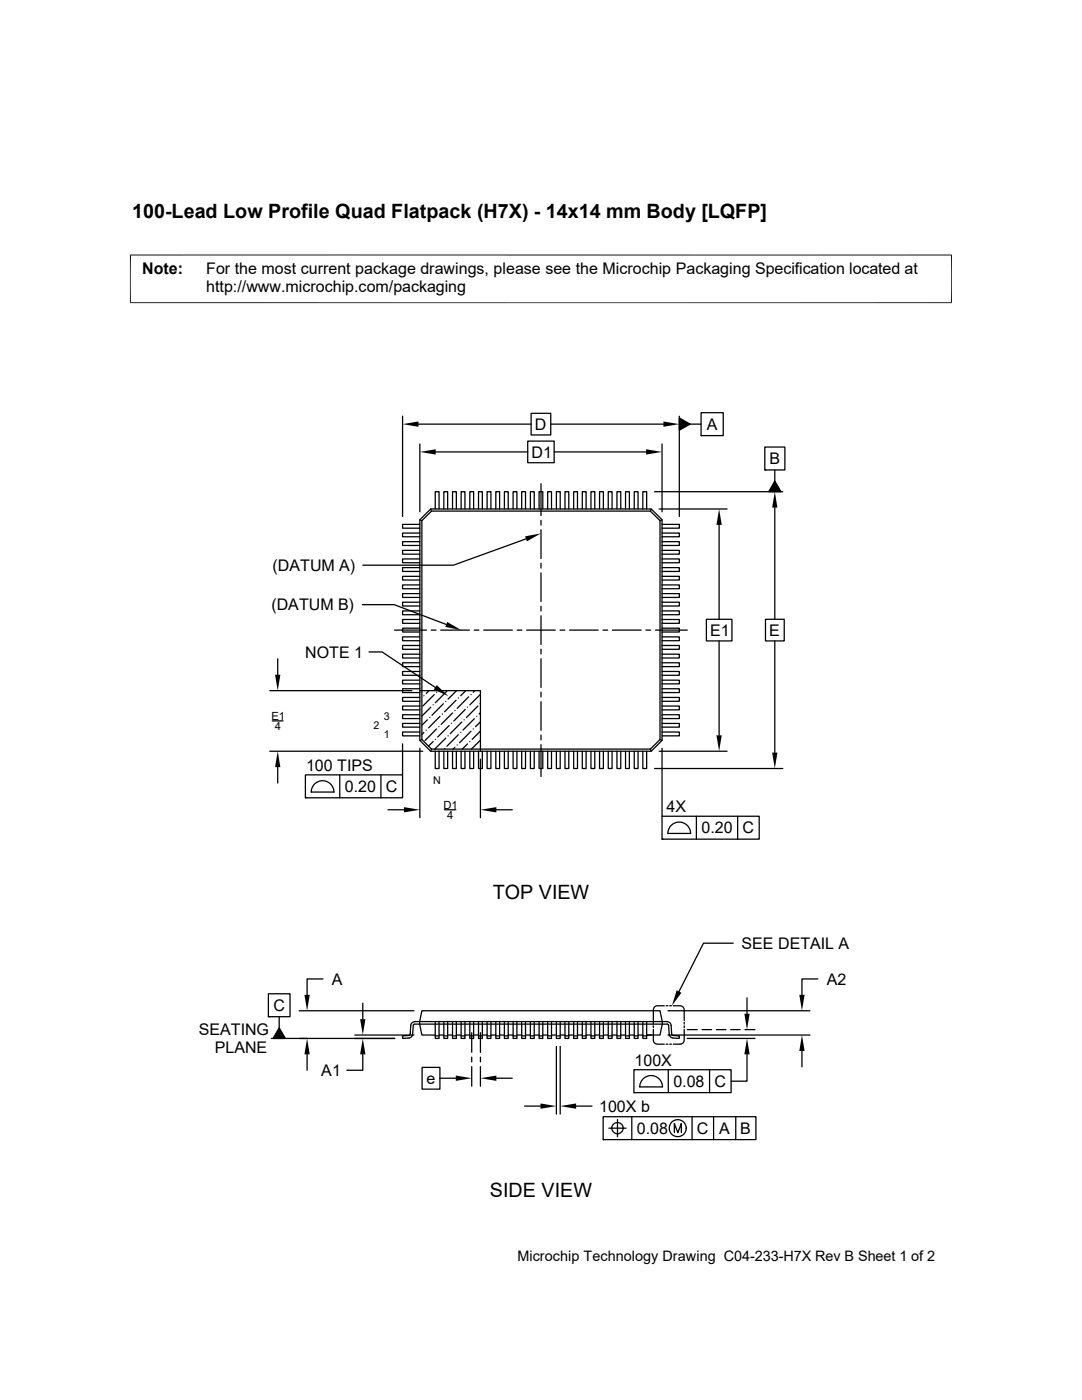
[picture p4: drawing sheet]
<svg xmlns="http://www.w3.org/2000/svg" width="216mm" height="279mm" viewBox="0 0 216 279" stroke-linecap="round" stroke-linejoin="round" font-family="sans-serif">
<g fill="none" stroke="#000" stroke-width=".25">
<path d="M80.3 83.1v20M83.5 84.6h22.5M83.8 88.6v13.6M87 90.2h18.3M105.3 88h5.3v4.4h-5.3zM106 82.5h3.9v4.3h-3.9zM107.9 96.5v6.4M109.9 84.6h22.5M110.6 90.2h18.3M130.6 98.1h25.6M132.1 88.6v13.6M135.6 83.4l2.1 1.2-2.1 1.3z"/>
<path d="M135.6 83.1v20M137.7 84.6h2.2M139.9 82.4h4.4v4.5h-4.4zM139.9 86.9h.1M152.6 89.2h4v4.6h-4zM152.6 93.8h.1M154.6 96l1.2 2.1h-2.4zM154.6 93.8v2.2M83.8 104.6h-3.5v.8h3.5M83.8 106.4h-3.5v.7h3.5M83.8 108.1h-3.5v.8h3.5M83.8 109.8h-3.5v.8h3.5"/>
<path d="M83.8 111.5h-3.5v.8h3.5M83.8 113.3h-3.5v.7h3.5M83.8 115h-3.5v.8h3.5M83.8 116.7h-3.5v.8h3.5M83.8 118.5h-3.5v.7h3.5M83.8 103.7l.4 .2M84.2 103.9l1.9-1.9h43.7l1.9 1.9v43.7l-1.9 1.9h-43.7l-1.9-1.9zM85.9 101.6h44l2.2 2.1v44.1l-2.2 2.1h-44l-2.1-2.1v-44.1zM85.9 101.6l.2 .4M86.8 101.6v-3.5h.8v3.5M88.6 101.6v-3.5h.7v3.5M90.3 101.6v-3.5h.8v3.5"/>
<path d="M92 101.6v-3.5h.8v3.5M93.7 101.6v-3.5h.8v3.5M95.5 101.6v-3.5h.7v3.5M97.2 101.6v-3.5h.8v3.5M98.9 101.6v-3.5h.8v3.5M100.6 101.6v-3.5h.8v3.5M102.4 101.6v-3.5h.7v3.5M104.1 101.6v-3.5h.8v3.5M105 107.5l-14.5 5.3h-18.1M105.8 101.6v-3.5h.8v3.5M107.6 101.6v-3.5h.7v3.5M107.9 103.8v1"/>
<path d="M107.9 105.7v5.8M107.9 112.4v1M107.9 114.3v5.7M109.3 101.6v-3.5h.7v3.5M111 101.6v-3.5h.8v3.5M112.7 101.6v-3.5h.8v3.5M114.5 101.6v-3.5h.7v3.5M116.2 101.6v-3.5h.7v3.5M117.9 101.6v-3.5h.8v3.5M119.6 101.6v-3.5h.8v3.5M121.4 101.6v-3.5h.7v3.5M123.1 101.6v-3.5h.8v3.5"/>
<path d="M124.8 101.6v-3.5h.8v3.5M126.6 101.6v-3.5h.7v3.5M128.3 101.6v-3.5h.7v3.5M129.9 101.6l-.1 .4M131.5 101.6h13.6M132.1 103.7l-.4 .2M132.1 118.5h3.5v.7h-3.5M132.1 116.7h3.5v.8h-3.5M132.1 115h3.5v.8h-3.5M132.1 113.3h3.5v.7h-3.5M132.1 111.5h3.5v.8h-3.5M132.1 109.8h3.5v.8h-3.5"/>
<path d="M132.1 108.1h3.5v.8h-3.5M132.1 106.4h3.5v.7h-3.5M132.1 104.6h3.5v.8h-3.5M143.5 104.8v18.8M154.6 101.3v22.3M53.8 137.8h28.4M55.4 131.5v3.2M72.3 120.7h6.4l10.3 3.9M73.6 130.1h2.6l10.6 7.1M78.7 125.8h6.4M83.8 137.8h12.1v12.1M83.8 120.2h-3.5v.7h3.5"/>
<path d="M83.8 121.9h-3.5v.8h3.5M83.8 123.6h-3.5v.8h3.5M83.8 125.4h-3.5v.7h3.5M83.8 127.1h-3.5v.8h3.5M83.8 128.8h-3.5v.8h3.5M83.8 130.6h-3.5v.7h3.5M83.8 132.3h-3.5v.7h3.5M83.8 134h-3.5v.8h3.5M83.8 135.7h-3.5v.8h3.5M83.8 137.5h-3.5v.7h3.5M83.8 139.2h-3.5v.8h3.5M84.6 138.9h.1"/>
<path d="M85.6 137.8l-.6 .6M86 125.8h1M86.7 138.6l-2.3 2.3M87.1 138.2h.1M87.9 125.8h5.8M88.9 140h.1M89.2 137.9l-2.3 2.3M91 139.8l-2.3 2.2M91.1 137.8l-1.7 1.7M91.5 139.3h.1M92.9 137.8l-1 1.1M93.5 139.1l-2.3 2.3"/>
<path d="M94 138.6h.1M94.6 125.8h1M94.8 137.8l-.4 .4M95.9 138.6l-2.2 2.1M96.5 125.8h5.7M103.2 125.8h.9M105.1 125.8h5.7M107.9 121v.9M107.9 122.9v5.7M107.9 129.6v.9M107.9 131.5v5.7M107.9 138.1v1"/>
<path d="M111.8 125.8h.9M113.7 125.8h5.7M120.3 125.8h1M122.2 125.8h5.7M128.9 125.8h.9M130.8 125.8h6.3M132.1 139.2h3.5v.8h-3.5M132.1 137.5h3.5v.7h-3.5M132.1 135.7h3.5v.8h-3.5M132.1 134h3.5v.8h-3.5M132.1 132.3h3.5v.7h-3.5M132.1 130.6h3.5v.7h-3.5"/>
<path d="M132.1 128.8h3.5v.8h-3.5M132.1 127.1h3.5v.8h-3.5M132.1 125.4h3.5v.7h-3.5M132.1 123.6h3.5v.8h-3.5M132.1 121.9h3.5v.8h-3.5M132.1 120.2h3.5v.7h-3.5M140.9 123.6h5.2v4.3h-5.2zM143.5 127.9v18.8M152.7 123.6h3.8v4.3h-3.8zM154.6 127.9v22.3M53.8 149.9h30.5M54.3 143.9h2.2"/>
<path d="M55.4 153.1v3.2M60.9 154.6h19.4v4.6h-19.4zM60.9 159.2h.1M62.9 156.4a2.27 2.27 0 0 1 2.4-.4 2.27 2.27 0 0 1 1.3 2.1h-4.5l.2-1zM67.8 154.6v4.6M76 154.6v4.6M80.3 148.4v6.2M83.8 140.9h-3.5v.8h3.5M83.8 142.6h-3.5v.8h3.5M83.8 144.4h-3.5v.7h3.5M83.8 146.1h-3.5v.8h3.5M83.8 149.3v13.9"/>
<path d="M84.2 147.6l-.4 .2M84.6 146.2l-.4 .4M85 145.7h.1M85.3 143.7l-1.1 1M85.7 143.2h.1M86 141.1l-1.8 1.8M86.1 149.5l-.2 .4M86.4 140.7h.1M86.4 148l-.9 .9M86.8 149.9v3.5h.8v-3.5M86.9 147.6h.1M87.1 145.5l-2.3 2.3"/>
<path d="M87.6 145h.1M87.8 143l-2.3 2.3M88.3 142.5h.1M88.5 140.4l-2.3 2.3M88.6 149.9v3.5h.7v-3.5M88.7 149.4h.1M88.9 147.3l-2.2 2.2M89.4 146.9h.1M89.6 144.8l-2.3 2.3M90.1 144.3h.1M90.3 149.9v3.5h.8v-3.5M90.3 142.3l-2.3 2.3"/>
<path d="M90.8 149.1l-.4 .4M90.8 141.8h.1M91.2 148.7h.1M91.5 146.6l-2.3 2.3M91.9 146.2h.1M92 149.9v3.5h.8v-3.5M92.1 144.1l-2.2 2.3M92.6 143.7h.1M92.8 141.6l-2.2 2.3M93.3 148.5l-1.1 1M93.3 141.1h.1M93.7 149.9v3.5h.8v-3.5"/>
<path d="M93.7 148h.1M94 145.9l-2.3 2.3M94.4 145.5h.1M94.7 143.4l-2.3 2.3M95.1 143h.1M95.4 140.9l-2.3 2.3M95.5 149.9v3.5h.7v-3.5M95.8 147.8l-1.7 1.7M95.8 140.4h.1M95.9 151.5v11.7M95.9 144.1l-1 .9M95.9 142.2l-.3 .3"/>
<path d="M95.9 145.9l-1.7 1.7M97.2 149.9v3.5h.8v-3.5M98.9 149.9v3.5h.8v-3.5M100.6 149.9v3.5h.8v-3.5M102.4 149.9v3.5h.7v-3.5M104.1 149.9v3.5h.8v-3.5M105.8 149.9v3.5h.8v-3.5M107.6 149.9v3.5h.7v-3.5M107.9 140v5.8M107.9 146.7v1M107.9 148.6v6.4M109.3 149.9v3.5h.7v-3.5"/>
<path d="M111 149.9v3.5h.8v-3.5M112.7 149.9v3.5h.8v-3.5M114.5 149.9v3.5h.7v-3.5M116.2 149.9v3.5h.7v-3.5M117.9 149.9v3.5h.8v-3.5M119.6 149.9v3.5h.8v-3.5M121.4 149.9v3.5h.7v-3.5M123.1 149.9v3.5h.8v-3.5M124.8 149.9v3.5h.8v-3.5M126.6 149.9v3.5h.7v-3.5M128.3 149.9v3.5h.7v-3.5M129.8 149.5l.1 .4"/>
<path d="M130.6 153.4h25.6M131.5 149.9h13.6M131.7 147.6l.4 .2M132.1 149.3v13.6M132.1 146.1h3.5v.8h-3.5M132.1 144.4h3.5v.7h-3.5M132.1 142.6h3.5v.8h-3.5M132.1 140.9h3.5v.8h-3.5M77.4 161.6h3.2M88.7 161.6h2.3M99 161.6h3.2M132.1 162.9h19.4v4.6h-19.4z"/>
<path d="M132.1 167.5h.1M137.8 166.3a2.26 2.26 0 0 0-2.3-2.2 2.26 2.26 0 0 0-2.2 2.2h4.5M139 162.9v4.6M147.2 162.9v4.6M53.6 198.3h4.3v4.6h-4.3zM64.5 195.4h-3.2v3.1M146.3 188.2h-5.9l-4.9 9.7M149.1 199.1v3.2M163.2 195.4h-3.2v3.1M53.6 202.9h.1M55.7 202.9v2.2M55.7 205.1l1.2 2.1h-2.4z"/>
<path d="M59.7 201.7h22.9M61.3 210.4v3.2M70.8 206.6h11.8M72.4 210.4v3.2h-3.2M72.4 200.2v3.2M78.8 207.2h-24.7M84.2 213h3.6v4.4h-3.6zM86.8 206.7h.8M86.8 203.9v3.3h.8v-3.3M87.6 206.6h1M87.8 215.2h3.2M88.6 206.7h.7"/>
<path d="M88.6 203.9v3.3h.7v-3.3M89.3 206.6h1M90.3 206.7h.8M90.3 203.9v3.3h.8v-3.3M91.1 206.6h.9M92 206.7h.8M92 203.9v3.3h.8v-3.3M92.8 206.6h.9M93.7 206.7h.8M93.7 203.9v3.3h.8v-3.3M94.1 206.1v3.9M94.1 211v.9"/>
<path d="M94.1 212.9v3.9M94.5 206.6h1M95.5 206.7h.7M95.5 203.9v3.3h.7v-3.3M95.9 206.1v3.9M95.9 211v.9M95.9 212.9v3.9M96.2 206.6h1M97.2 206.7h.8M97.2 203.9v3.3h.8v-3.3M98 206.6h.9M98.9 206.7h.8"/>
<path d="M98.9 203.9v3.3h.8v-3.3M99 215.2h3.2M99.7 206.6h.9M100.6 206.7h.8M100.6 203.9v3.3h.8v-3.3M101.4 206.6h1M102.4 206.7h.7M102.4 203.9v3.3h.7v-3.3M103.1 206.6h1M104.1 206.7h.8M104.1 203.9v3.3h.8v-3.3M104.9 206.6h.9"/>
<path d="M105.8 206.7h.8M105.8 203.9v3.3h.8v-3.3M106.6 206.6h1M107.6 206.7h.7M107.6 203.9v3.3h.7v-3.3M108.3 206.6h1M109.3 206.7h.7M109.3 203.9v3.3h.7v-3.3M110 206.6h1M111 206.7h.8M111 208.8v13.5M111 203.9v3.3h.8v-3.3"/>
<path d="M111.8 206.6h.9M111.8 208.8v13.5M112.7 206.7h.8M112.7 203.9v3.3h.8v-3.3M113.5 206.6h1M114.5 206.7h.7M114.5 203.9v3.3h.7v-3.3M115.2 206.6h1M116.2 206.7h.7M116.2 203.9v3.3h.7v-3.3M116.9 206.6h1M117.9 206.7h.8"/>
<path d="M117.9 203.9v3.3h.8v-3.3M118.7 206.6h.9M119.6 206.7h.8M119.6 203.9v3.3h.8v-3.3M120.4 206.6h1M121.4 206.7h.7M121.4 203.9v3.3h.7v-3.3M122.1 206.6h1M123.1 206.7h.8M123.1 203.9v3.3h.8v-3.3M123.9 206.6h.9M124.8 206.7h.8"/>
<path d="M124.8 203.9v3.3h.8v-3.3M125.6 206.6h1M126.5 213.5h19.4v4.6h-19.4zM126.5 218.1h.1M126.6 206.7h.7M126.6 203.9v3.3h.7v-3.3M127.3 206.6h1M128.3 206.7h.7M128.3 203.9v3.3h.7v-3.3M128.4 215.2a2.27 2.27 0 0 1 2.5-.3 2.27 2.27 0 0 1 1.3 2h-4.5l.2-.9zM130 206.6h-1h2.7l.4-2.2-.4-2.7h-47.5l-.5 2.2 .5 2.7h2.6M130.4 205.4v2.1l.2 .6 .3 .2 1.6 .1"/>
<path d="M130.4 204v.4M130.4 204.7v.4M132.5 200.7h-1.4l-.5 .3-.2 .6v2.1M132.9 200.7h.4M132.9 208.4h.4M133.3 206.6h28.3M133.3 201.7h28.3M133.3 213.5v4.6M133.6 200.7h.4M133.6 208.4h.4M133.9 204.6a.76 .76 0 0 0-.8-.7h-50.4a.8 .8 0 0 0-.7 .7l-.2 2-1.5 .1v.5h1.3M133.9 204.6l.2 2 1.5 .1-.1 .5h-1.2"/>
<path d="M134.3 207.1l-.4-.1-.3-.3-.2-2.2-.3-.1h-50.4l-.2 .1-.2 2.2-.3 .3-.4 .1M134.3 200.7h1.5l.5 .3 .2 .6v2.1M136.5 204v.4M136.5 204.7v.4M136.5 205.4v2.1a.82 .82 0 0 1-.8 .9h-1.4M137.1 207.2h13.5M137.1 205.5h2M140.1 205.5h1.9M141.6 213.5v4.6M142.9 205.5h1.9M145.8 205.5h1.9M148.7 205.5h1.9"/>
<path d="M149.1 210.4v5.4h-3.2M160 209.7v3.2M104.7 220.7h3.1M115 220.7h3.1M120.4 222.9h30.4v4.5h-30.4zM120.4 227.4h.1M121.5 225.1h3.4M123.2 223.4v3.5M124.3 225.1a1.13 1.13 0 0 1-1.6 1 1.13 1.13 0 0 1-.2-1.8 1.13 1.13 0 0 1 1.8 .4l.1 .4M126.1 222.9v4.5M134.6 226v-1.8l.7 1.8 .7-1.8v1.8M138.1 222.9v4.5"/>
<path d="M142.4 222.9v4.5M146.8 222.9v4.5"/>
<circle cx="135.2" cy="225.2" r="1.69"/>
</g>
<g fill="#000">
<path d="M80.3 84.6l3.2-.5v1.1zM83.8 90.2l3.2-.5v1zM128.9 89.7l3.2 .5-3.2 .5zM132.4 84.1l3.2 .5-3.2 .6zM135.6 83.4l2.1 1.2-2.1 1.3zM154.6 96l1.2 2.1h-2.4zM104.8 107l3.1-.6-2.8 1.6zM143.5 101.6l.5 3.2h-1zM154.6 98.1l.5 3.2h-1zM54.9 134.7h1l-.5 3.1zM87.1 136.7l2.4 2.2-2.9-1.3zM89.2 124.1l2.8 1.7-3.1-.7z"/>
<path d="M55.4 149.9l.5 3.2h-1zM143 146.7h1l-.5 3.2zM154.1 150.2h1l-.5 3.2zM80.6 161.1l3.2 .5-3.2 .5zM95.9 161.6l3.1-.5v1zM60.7 198.5h1.1l-.5 3.2zM135 197.6l1 .5-1.9 2.6zM159.5 198.5h1l-.5 3.2zM55.7 205.1l1.2 2.1h-2.4zM61.3 207.2l.5 3.2h-1.1zM71.9 203.4h1l-.5 3.2zM72.4 207.2l.5 3.2h-1z"/>
<path d="M91 214.7l3.1 .5-3.1 .5zM95.9 215.2l3.1-.5v1zM148.5 202.3h1.1l-.5 3.2zM149.1 207.2l.5 3.2h-1.1zM160 206.6l.5 3.1h-1zM107.8 220.2l3.2 .5-3.2 .6zM111.8 220.7l3.2-.5v1.1z"/>
</g>
<path d="M26 50.8v9.7M189.9 50.8v9.7M189.9 50.9h-164M25.9 60.4h164" fill="none" stroke="#000" stroke-width=".2"/>
<g font-size="3.9">
<text x="26.4" y="43.5">100-Lead Low Profile Quad Flatpack (H7X) - 14x14 mm Body [LQFP]</text>
<text x="98.3" y="179.4">TOP VIEW</text>
<text x="97.8" y="238.8">SIDE VIEW</text>
</g>
<g font-size="3.2">
<text x="28.4" y="54.7">Note:</text>
<text x="41.1" y="58.3">http://www.microchip.com/packaging</text>
<text x="41.1" y="54.7">For the most current package drawings, please see the Microchip Packaging Specification located at</text>
<text x="106.7" y="85.8">D</text>
<text x="141" y="85.8">A</text>
<text x="106.1" y="91.3">D1</text>
<text x="153.5" y="92.6">B</text>
<text x="54.4" y="113.9">(DATUM A)</text>
<text x="54.1" y="121.8">(DATUM B)</text>
<text x="60.9" y="131.3">NOTE 1</text>
<text x="141.7" y="126.9">E1</text>
<text x="153.5" y="126.9">E</text>
<text x="61.1" y="153.9">100 TIPS</text>
<text x="68.8" y="158.1">0.20</text>
<text x="77" y="158.1">C</text>
<text x="133" y="162.1">4X</text>
<text x="140" y="166.3">0.20</text>
<text x="148.2" y="166.3">C</text>
<text x="148" y="189.4">SEE DETAIL A</text>
<text x="66.2" y="196.5">A</text>
<text x="165" y="196.5">A2</text>
<text x="54.5" y="201.8">C</text>
<text x="39.7" y="206.5">SEATING</text>
<text x="42.8" y="210.2">PLANE</text>
<text x="64.1" y="214.7">A1</text>
<text x="126.6" y="212.7">100X</text>
<text x="85.1" y="216.3">e</text>
<text x="119.5" y="221.9">100X b</text>
<text x="134.4" y="216.9">0.08</text>
<text x="142.6" y="216.9">C</text>
<text x="127.1" y="226.3">0.08</text>
<text x="139.1" y="226.3">C</text>
<text x="143.5" y="226.3">A</text>
<text x="147.7" y="226.3">B</text>
</g>
<text font-size="2.9" x="103.2" y="251.7">Microchip Technology Drawing C04-233-H7X Rev B Sheet 1 of 2</text>
<g font-size="2.2">
<text x="54.2" y="143.6">E1</text>
<text x="54.8" y="145.7">4</text>
<text x="88.5" y="161.4">D1</text>
<text x="89.2" y="163.5">4</text>
</g>
<g font-size="2.1">
<text x="76.6" y="143.8">3</text>
<text x="74.5" y="145.5">2</text>
<text x="76.6" y="147.2">1</text>
<text x="86.4" y="156.5">N</text>
</g>
</svg>
